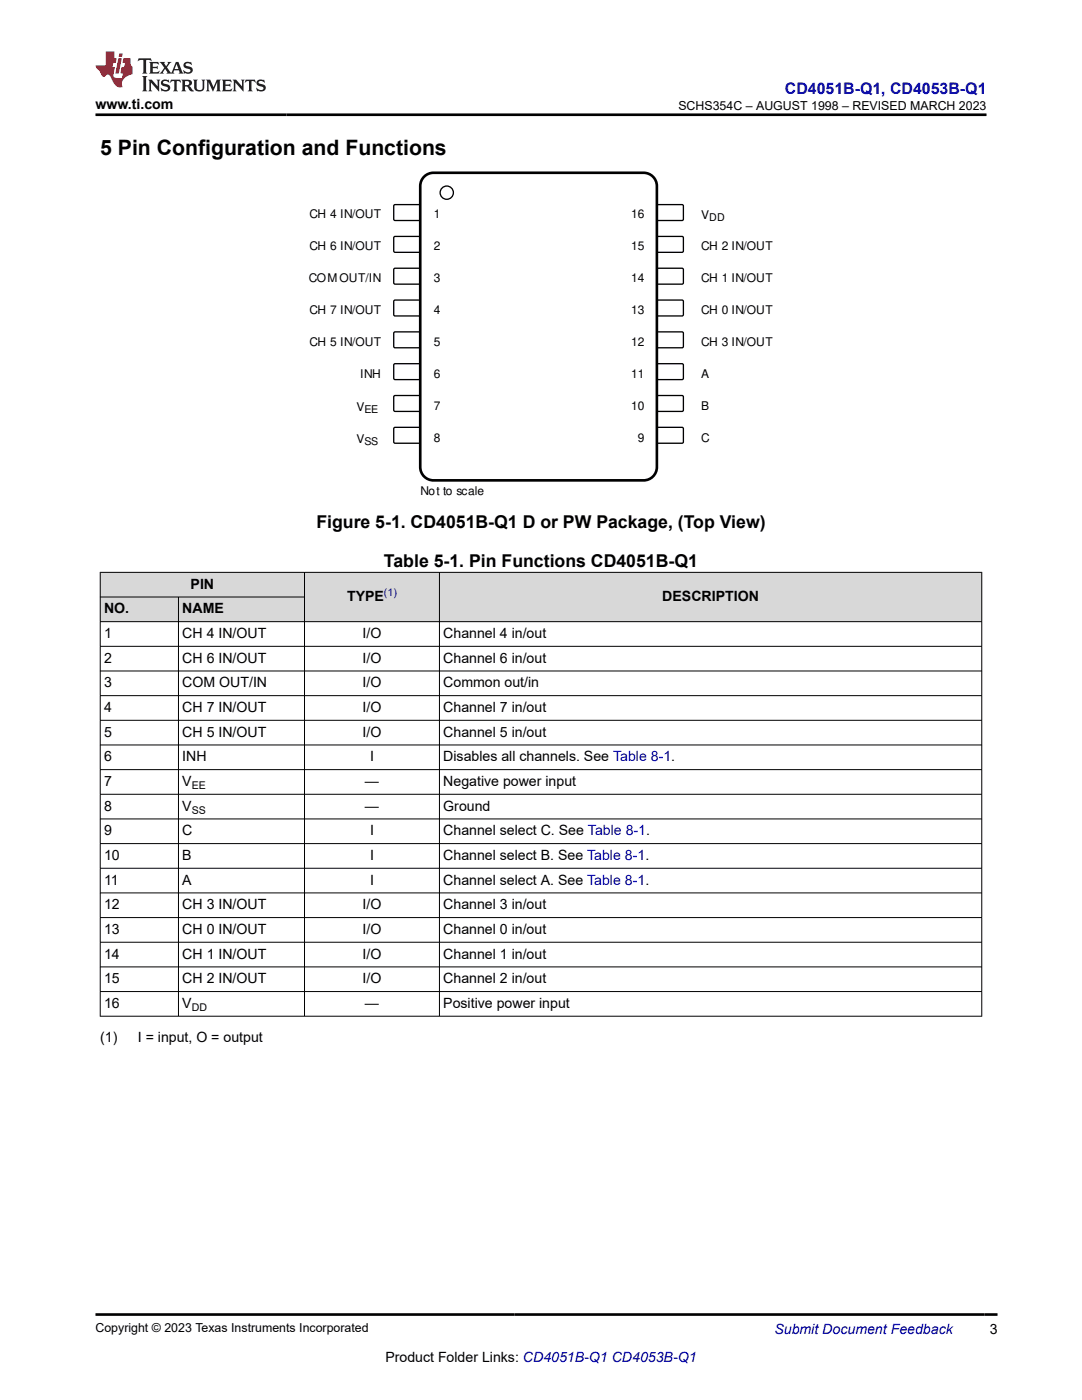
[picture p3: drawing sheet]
<svg xmlns="http://www.w3.org/2000/svg" width="216mm" height="279mm" viewBox="0 0 216 279" stroke-linecap="round" stroke-linejoin="round" font-family="sans-serif">
<path d="M78.7 40.9h5l.2 .2-.1 2.8-.2 .1h-4.9l-.1-.3v-2.6z" fill="none" stroke="#000" stroke-width=".26"/>
<path d="M131.2 40.9h5l.2 .2-.1 2.8-.2 .1h-4.9l-.1-.3v-2.6z" fill-rule="evenodd" fill="#fff"/>
<path d="M131.2 40.9h5l.2 .2-.1 2.8-.2 .1h-4.9l-.1-.3v-2.6z" fill="none" stroke="#000" stroke-width=".26"/>
<path d="M78.7 47.2h5l.2 .2-.1 2.8-.2 .2-4.9-.1-.1-.2v-2.7z" fill-rule="evenodd" fill="#fff"/>
<path d="M78.7 47.2h5l.2 .2-.1 2.8-.2 .2-4.9-.1-.1-.2v-2.7z" fill="none" stroke="#000" stroke-width=".26"/>
<path d="M131.2 47.2h5l.2 .2-.1 2.8-.2 .2-4.9-.1-.1-.2v-2.7z" fill-rule="evenodd" fill="#fff"/>
<path d="M131.2 47.2h5l.2 .2-.1 2.8-.2 .2-4.9-.1-.1-.2v-2.7z" fill="none" stroke="#000" stroke-width=".26"/>
<path d="M78.7 53.6h5l.2 .2-.1 2.8-.2 .1h-4.9l-.1-.3v-2.6z" fill-rule="evenodd" fill="#fff"/>
<path d="M78.7 53.6h5l.2 .2-.1 2.8-.2 .1h-4.9l-.1-.3v-2.6z" fill="none" stroke="#000" stroke-width=".26"/>
<path d="M131.2 53.6h5l.2 .2-.1 2.8-.2 .1h-4.9l-.1-.3v-2.6z" fill-rule="evenodd" fill="#fff"/>
<path d="M131.2 53.6h5l.2 .2-.1 2.8-.2 .1h-4.9l-.1-.3v-2.6z" fill="none" stroke="#000" stroke-width=".26"/>
<path d="M78.7 59.9h5l.2 .2-.1 2.8-.2 .2-4.9-.1-.1-.2v-2.7z" fill-rule="evenodd" fill="#fff"/>
<path d="M78.7 59.9h5l.2 .2-.1 2.8-.2 .2-4.9-.1-.1-.2v-2.7z" fill="none" stroke="#000" stroke-width=".26"/>
<path d="M131.2 59.9h5l.2 .2-.1 2.8-.2 .2-4.9-.1-.1-.2v-2.7z" fill-rule="evenodd" fill="#fff"/>
<path d="M131.2 59.9h5l.2 .2-.1 2.8-.2 .2-4.9-.1-.1-.2v-2.7z" fill="none" stroke="#000" stroke-width=".26"/>
<path d="M78.7 66.3h5l.2 .2-.1 2.8-.2 .1h-4.9l-.1-.3v-2.6z" fill-rule="evenodd" fill="#fff"/>
<path d="M78.7 66.3h5l.2 .2-.1 2.8-.2 .1h-4.9l-.1-.3v-2.6z" fill="none" stroke="#000" stroke-width=".26"/>
<path d="M131.2 66.3h5l.2 .2-.1 2.8-.2 .1h-4.9l-.1-.3v-2.6z" fill-rule="evenodd" fill="#fff"/>
<path d="M131.2 66.3h5l.2 .2-.1 2.8-.2 .1h-4.9l-.1-.3v-2.6z" fill="none" stroke="#000" stroke-width=".26"/>
<path d="M78.7 72.6h5l.2 .2-.1 2.8-.2 .2-4.9-.1-.1-.2v-2.7z" fill-rule="evenodd" fill="#fff"/>
<path d="M78.7 72.6h5l.2 .2-.1 2.8-.2 .2-4.9-.1-.1-.2v-2.7z" fill="none" stroke="#000" stroke-width=".26"/>
<path d="M131.2 72.6h5l.2 .2-.1 2.8-.2 .2-4.9-.1-.1-.2v-2.7z" fill-rule="evenodd" fill="#fff"/>
<path d="M131.2 72.6h5l.2 .2-.1 2.8-.2 .2-4.9-.1-.1-.2v-2.7z" fill="none" stroke="#000" stroke-width=".26"/>
<path d="M78.7 79h5l.2 .2-.1 2.8-.2 .1h-4.9l-.1-.3v-2.6z" fill-rule="evenodd" fill="#fff"/>
<path d="M78.7 79h5l.2 .2-.1 2.8-.2 .1h-4.9l-.1-.3v-2.6z" fill="none" stroke="#000" stroke-width=".26"/>
<path d="M131.2 79h5l.2 .2-.1 2.8-.2 .1h-4.9l-.1-.3v-2.6z" fill-rule="evenodd" fill="#fff"/>
<path d="M131.2 79h5l.2 .2-.1 2.8-.2 .1h-4.9l-.1-.3v-2.6z" fill="none" stroke="#000" stroke-width=".26"/>
<path d="M78.7 85.3h5l.2 .2-.1 2.8-.2 .2-4.9-.1-.1-.2v-2.7z" fill-rule="evenodd" fill="#fff"/>
<path d="M78.7 85.3h5l.2 .2-.1 2.8-.2 .2-4.9-.1-.1-.2v-2.7z" fill="none" stroke="#000" stroke-width=".26"/>
<path d="M131.2 85.3h5l.2 .2-.1 2.8-.2 .2-4.9-.1-.1-.2v-2.7z" fill-rule="evenodd" fill="#fff"/>
<g fill="none" stroke="#000" stroke-width=".26">
<path d="M131.2 85.3h5l.2 .2-.1 2.8-.2 .2-4.9-.1-.1-.2v-2.7z"/>
<circle cx="89.1" cy="38.5" r="1.32"/>
</g>
<path d="M84.8 35.1l1.1-.5 .6-.1h41.9a2.65 2.65 0 0 1 2.7 2.6v56.1a2.65 2.65 0 0 1-2.7 2.7h-41.9a2.65 2.65 0 0 1-2.6-2.7v-56.1a2.64 2.64 0 0 1 .9-2z" fill="none" stroke="#000" stroke-width=".53"/>
<g fill="#d8d8d8">
<path d="M20 114.2h175.9v4.9h-175.9z" fill-rule="evenodd"/>
<path d="M20.1 114.3h40.6v4.8h-40.6z" fill-rule="evenodd"/>
<path d="M60.8 114.3h26.8v9.7h-26.8z" fill-rule="evenodd"/>
<path d="M87.7 114.3h108.1v9.7h-108.1z" fill-rule="evenodd"/>
<path d="M20.1 119.2h15.5v4.8h-15.5z" fill-rule="evenodd"/>
<path d="M35.7 119.2h25v4.8h-25z" fill-rule="evenodd"/>
</g>
<g fill="none" stroke="#000" stroke-width=".2">
<path d="M19.9 114.2h176.1M19.9 119.1h40.9M20 114.2v88.7M35.6 119.1v83.8M60.8 114.2v88.7M87.7 114.2v88.7M195.9 114.2v88.7M19.9 129h176.1M19.9 133.9h176.1M19.9 138.8h176.1M196 124.1h-176.1M19.9 143.8h176.1"/>
<path d="M19.9 148.7h176.1M19.9 153.6h176.1M19.9 158.5h176.1M19.9 163.4h176.1M19.9 168.4h176.1M19.9 173.3h176.1M19.9 178.2h176.1M19.9 183.1h176.1M19.9 188h176.1M19.9 193h176.1M19.9 197.9h176.1M19.9 202.8h176.1"/>
</g>
<path d="M27.7 11.6l-.2 .6 .5-.2h.6v.1v2.2l-.2 .4h1l-.2-.4v-2.2v-.1h.5l.5 .2-.1-.6zM29.8 12.4l.2 .3v1.6l-.2 .4h1.9l.1-.6a1.08 1.08 0 0 1-1.3 .2v-.7h.6l.4 .2v-.7l-.4 .2h-.6v-.5l.2-.2a1 1 0 0 1 1 .3l-.1-.5zM31.8 12.4l1 1.1-1 1.2h.9l-.2-.2 .4-.8 .5 .8-.2 .2h1.6l-.2-.2 .1-.5h1l.1 .5-.1 .2h.9l-.2-.4-.8-1.9h-.5l-1 2.1-.8-1.1 .9-1h-.8l.2 .2-.5 .6-.3-.6 .1-.2zM35.2 12.8l.4 1h-.8zM36.8 12.5a.65 .65 0 0 0-.2 .7 .65 .65 0 0 0 .6 .5l.7 .1 .1 .3a.79 .79 0 0 1-.7 .4 .79 .79 0 0 1-.7-.5l.1 .7 .2-.1a.93 .93 0 0 0 1.1 0 .93 .93 0 0 0 .4-.9 1.46 1.46 0 0 0-1.2-.6l-.1-.3a1.09 1.09 0 0 1 1.2 .2l-.2-.6-.1 .1-.6-.2zM28.4 15.2l.2 .4v2.2l-.2 .4h1l-.2-.4v-2.2l.2-.4zM29.6 15.9l.2 .4v1.5l-.2 .4h.8l-.3-.4v-1.3l1.7 1.8v-2l.2-.4h-.8l.2 .2 .1 1.1-1.2-1.3zM32.3 16a.65 .65 0 0 0-.2 .8 .65 .65 0 0 0 .7 .4l.6 .2 .1 .2a.79 .79 0 0 1-.7 .4 .79 .79 0 0 1-.7-.5l.1 .7 .2-.1a.93 .93 0 0 0 1.1 .1 .93 .93 0 0 0 .4-1 1.46 1.46 0 0 0-1.2-.5l-.1-.4a1.09 1.09 0 0 1 1.2 .2l-.2-.6-.1 .1-.6-.1zM34.1 15.9l-.1 .6a.63 .63 0 0 1 .7-.3l.1 1.6-.3 .4h1l-.2-.4v-1.6a.66 .66 0 0 1 .8 .3l-.1-.6zM36.2 15.9l.2 .4v1.5l-.2 .4h.9l-.2-.2v-.7h.5l.1 .2a.79 .79 0 0 0 1.2 .6l-1-.9a.61 .61 0 0 0 .6-.6 .61 .61 0 0 0-.5-.7zM36.9 16.2h.2a.47 .47 0 0 1 .5 .1 .47 .47 0 0 1 .1 .5l-.2 .1-.6 .1zM38.5 15.9l.2 .2a2.27 2.27 0 0 0 .4 2 1.04 1.04 0 0 0 1.7-.7v-1.3l.2-.2h-.8l.2 .4v1.1a.6 .6 0 0 1-.6 .6 .6 .6 0 0 1-.6-.6v-1.1l.3-.4zM41.1 15.9l.2 .4v1.5l-.2 .4h.7l-.2-.4v-1.4l.9 1.9 .8-1.9v1.4l-.2 .4h1l-.3-.4v-1.5l.3-.4h-.8l-.7 1.5-.7-1.5zM44.3 15.9l.2 .4v1.5l-.2 .4h1.9l.1-.6a1.09 1.09 0 0 1-1.3 .2v-.7h.6l.4 .2v-.6l-.4 .2h-.6v-.6l.2-.1a1.01 1.01 0 0 1 1 .3l-.1-.6zM46.4 15.9l.3 .4v1.5l-.3 .4h.8l-.2-.4v-1.3l1.6 1.8v-2l.2-.4h-.7l.2 .2v1.1l-1.2-1.3zM49 15.9l-.1 .6a.63 .63 0 0 1 .8-.3v1.6l-.3 .4h1l-.2-.4v-1.6a.66 .66 0 0 1 .8 .3l-.1-.6zM51.4 16a.65 .65 0 0 0-.2 .8 .65 .65 0 0 0 .6 .4l.6 .2 .2 .2a.79 .79 0 0 1-.8 .4 .79 .79 0 0 1-.6-.5l.1 .7 .2-.1a.93 .93 0 0 0 1 .1 .93 .93 0 0 0 .5-1 1.46 1.46 0 0 0-1.3-.5l-.1-.4a1.09 1.09 0 0 1 1.3 .2l-.2-.6-.2 .1-.5-.1z" fill="#231f20"/>
<path d="M21.1 10.3v2.7h-2.1l.1 .4 .9 1a.95 .95 0 0 0 .9 .9 .59 .59 0 0 1 .6-.4 .59 .59 0 0 1 .5 .3l.4 .8a1.59 1.59 0 0 0 2.1 1.4 1.61 1.61 0 0 1 1-2.3l1-.3-.1-1.5a1.59 1.59 0 0 1-.4-1.7h-1.4l-.2 .9h.5l-.1 .9h-.5l-.2 .9v.3l.4 .1-.2 .9h-.6a.73 .73 0 0 1-1.1-.7l.3-1.5h-.5l.2-.9h.5l.2-.9h-.5v-1.3zM23.6 11.6l-.6 3.1h.7l.6-3.1zM23.8 10.7l-.1 .6h.7l.1-.6z" fill="#ed1c24"/>
<path d="M19 22.9h177.8M19.1 262.3h179.9" fill="none" stroke="#000" stroke-width=".53"/>
<text font-size="4.2" x="20" y="30.9">5 Pin Configuration and Functions</text>
<g font-size="3.5">
<text x="63.1" y="105.3">Figure 5-1. CD4051B-Q1 D or PW Package, (Top View)</text>
<text x="76.6" y="113.1">Table 5-1. Pin Functions CD4051B-Q1</text>
</g>
<text font-size="3.2" fill="#00f" x="156.6" y="18.7">CD4051B-Q1, CD4053B-Q1</text>
<g font-size="2.8">
<text x="19" y="21.8">www.ti.com</text>
<text x="38" y="117.5">PIN</text>
<text x="69.2" y="120">TYPE</text>
<text x="132.2" y="120">DESCRIPTION</text>
<text x="20.8" y="122.4">NO.</text>
<text x="36.4" y="122.4">NAME</text>
<text x="20.8" y="127.3">1</text>
<text x="36.4" y="127.3">CH 4 IN/OUT</text>
<text x="72.3" y="127.3">I/O</text>
<text x="88.5" y="127.3">Channel 4 in/out</text>
<text x="20.8" y="132.3">2</text>
<text x="20.8" y="137.2">3</text>
<text x="36.4" y="132.3">CH 6 IN/OUT</text>
<text x="36.4" y="137.2">COM OUT/IN</text>
<text x="72.3" y="132.3">I/O</text>
<text x="72.3" y="137.2">I/O</text>
<text x="88.5" y="132.3">Channel 6 in/out</text>
<text x="88.5" y="137.2">Common out/in</text>
<text x="20.8" y="142.1">4</text>
<text x="36.4" y="142.1">CH 7 IN/OUT</text>
<text x="72.3" y="142.1">I/O</text>
<text x="88.5" y="142.1">Channel 7 in/out</text>
<text x="20.8" y="147">5</text>
<text x="36.4" y="147">CH 5 IN/OUT</text>
<text x="72.3" y="147">I/O</text>
<text x="88.5" y="147">Channel 5 in/out</text>
<text x="20.8" y="151.9">6</text>
<text x="36.4" y="151.9">INH</text>
<text x="73.8" y="151.9">I</text>
<text x="88.5" y="151.9">Disables all channels. See Table 8-1.</text>
<text x="20.8" y="156.9">7</text>
<text x="20.8" y="161.8">8</text>
<text x="36.4" y="156.9">V</text>
<text x="36.4" y="161.8">V</text>
<text x="72.8" y="156.9">—</text>
<text x="72.8" y="161.8">—</text>
<text x="88.5" y="156.9">Negative power input</text>
<text x="88.5" y="161.8">Ground</text>
<text x="20.8" y="166.7">9</text>
<text x="36.4" y="166.7">C</text>
<text x="73.8" y="166.7">I</text>
<text x="88.5" y="166.7">Channel select C. See Table 8-1.</text>
<text x="20.8" y="171.6">10</text>
<text x="36.4" y="171.6">B</text>
<text x="73.8" y="171.6">I</text>
<text x="88.5" y="171.6">Channel select B. See Table 8-1.</text>
<text x="20.8" y="176.6">11</text>
<text x="36.4" y="176.6">A</text>
<text x="73.8" y="176.6">I</text>
<text x="88.5" y="176.6">Channel select A. See Table 8-1.</text>
<text x="20.8" y="181.5">12</text>
<text x="36.4" y="181.5">CH 3 IN/OUT</text>
<text x="72.3" y="181.5">I/O</text>
<text x="88.5" y="181.5">Channel 3 in/out</text>
<text x="20.8" y="186.4">13</text>
<text x="20.8" y="191.3">14</text>
<text x="36.4" y="186.4">CH 0 IN/OUT</text>
<text x="36.4" y="191.3">CH 1 IN/OUT</text>
<text x="72.3" y="186.4">I/O</text>
<text x="72.3" y="191.3">I/O</text>
<text x="88.5" y="186.4">Channel 0 in/out</text>
<text x="88.5" y="191.3">Channel 1 in/out</text>
<text x="20.8" y="196.2">15</text>
<text x="36.4" y="196.2">CH 2 IN/OUT</text>
<text x="72.3" y="196.2">I/O</text>
<text x="88.5" y="196.2">Channel 2 in/out</text>
<text x="20.8" y="201.2">16</text>
<text x="36.4" y="201.2">V</text>
<text x="72.8" y="201.2">—</text>
<text x="88.5" y="201.2">Positive power input</text>
<text x="20" y="208">(1)</text>
<text x="27.5" y="208">I = input, O = output</text>
<text x="197.5" y="266.1">3</text>
<text x="76.9" y="271.7">Product Folder Links: CD4051B-Q1 CD4053B-Q1</text>
</g>
<text font-size="2.8" fill="#00f" x="154.5" y="266.2">Submit Document Feedback</text>
<g font-size="2.5">
<text x="135.4" y="21.9">SCHS354C – AUGUST 1998 – REVISED MARCH 2023</text>
<text x="19" y="265.9">Copyright © 2023 Texas Instruments Incorporated</text>
</g>
<g font-size="2.4">
<text x="61.8" y="43.5">CH 4 IN/OUT</text>
<text x="86.6" y="43.5">1</text>
<text x="126" y="43.5">16</text>
<text x="139.9" y="43.8">V</text>
<text x="61.8" y="49.9">CH 6 IN/OUT</text>
<text x="86.6" y="49.9">2</text>
<text x="126" y="49.9">15</text>
<text x="139.9" y="49.9">CH 2 IN/OUT</text>
<text x="61.6" y="56.3">COM OUT/IN</text>
<text x="86.6" y="56.3">3</text>
<text x="126" y="56.3">14</text>
<text x="139.9" y="56.3">CH 1 IN/OUT</text>
<text x="61.8" y="62.6">CH 7 IN/OUT</text>
<text x="86.6" y="62.6">4</text>
<text x="126" y="62.6">13</text>
<text x="139.9" y="62.6">CH 0 IN/OUT</text>
<text x="61.8" y="69">CH 5 IN/OUT</text>
<text x="86.6" y="69">5</text>
<text x="126" y="69">12</text>
<text x="139.9" y="69">CH 3 IN/OUT</text>
<text x="71.9" y="75.4">INH</text>
<text x="86.6" y="75.4">6</text>
<text x="126" y="75.4">11</text>
<text x="139.9" y="75.4">A</text>
<text x="71.1" y="82">V</text>
<text x="86.6" y="81.8">7</text>
<text x="126" y="81.8">10</text>
<text x="139.9" y="81.8">B</text>
<text x="71.1" y="88.4">V</text>
<text x="86.6" y="88.2">8</text>
<text x="127.3" y="88.2">9</text>
<text x="139.9" y="88.2">C</text>
<text x="83.9" y="98.8">Not to scale</text>
</g>
<g font-size="2.1">
<text x="141.5" y="44.2">DD</text>
<text x="72.7" y="82.5">EE</text>
<text x="72.7" y="88.8">SS</text>
<text x="38.3" y="157.4">EE</text>
<text x="38.3" y="162.4">SS</text>
<text x="38.3" y="201.7">DD</text>
</g>
<text font-size="2.1" fill="#00f" x="76.6" y="119">(1)</text>
</svg>
